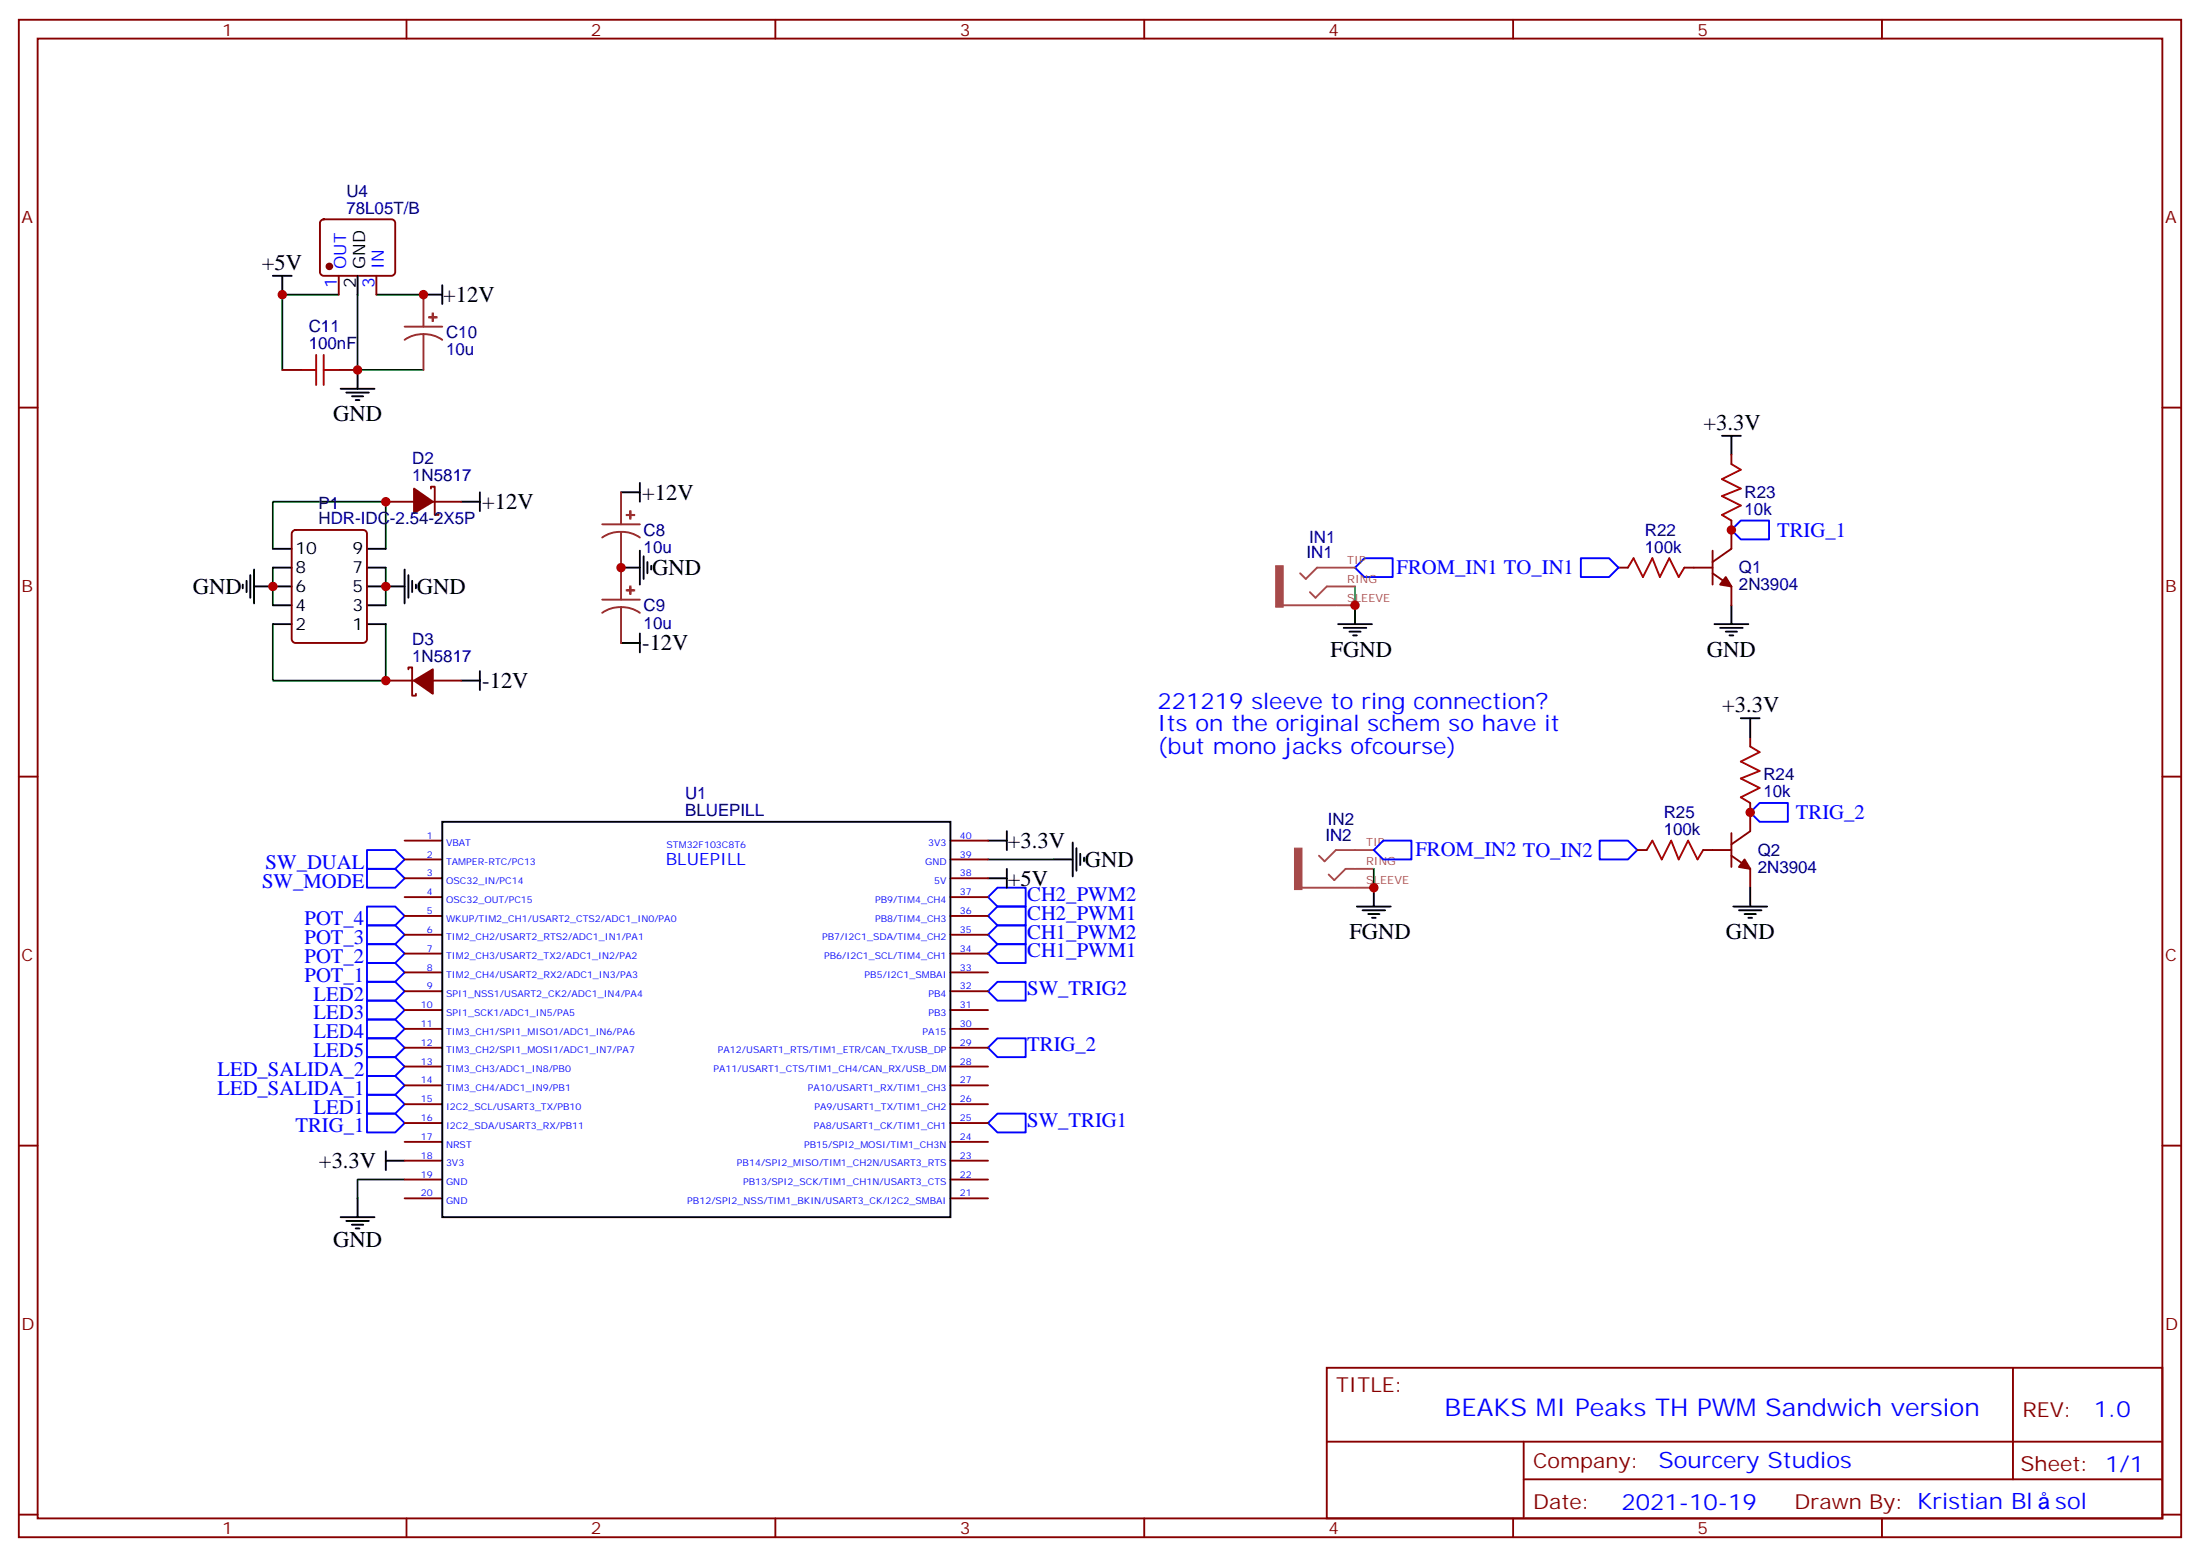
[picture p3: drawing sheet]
<svg xmlns="http://www.w3.org/2000/svg" width="412mm" height="292mm" viewBox="0 0 412 292" stroke-linecap="round" stroke-linejoin="round" font-family="sans-serif">
<g fill="none" stroke="#870000" stroke-width=".35">
<path d="M3.5 3.7h405.4v284.3h-405.4zM7.1 7.2h398.2v277.3h-398.2zM76.2 3.7v3.5M145.3 3.7v3.5M214.5 3.7v3.5M283.6 3.7v3.5M352.8 3.7v3.5M60.2 41.3l.5-.2h12.7a.71 .71 0 0 1 .7 .7v9.2a.76 .76 0 0 1-.7 .7h-12.7a.76 .76 0 0 1-.7-.7v-9.2zM63.5 51.7v3.5M70.6 51.7v3.5M3.5 76.4h3.6M52.9 69.3h3.5"/>
<path d="M63.5 69.3h3.5M405.3 76.4h3.6M54.9 99.5l.5-.2h12.7a.71 .71 0 0 1 .7 .7v19.8a.76 .76 0 0 1-.7 .7h-12.7a.76 .76 0 0 1-.7-.7v-19.8zM72.3 94h5.3M80.8 91.5v-.3h.7v5.3h.7v-.4M81.1 94h5.3M324.6 85.2v1.8M324.6 97.5v5.3l-3.6 2.5M303.4 106.4h1.8M315.7 106.4h5.3M321 107.4l3.6 2.5v3.5M321 103.2v6.3"/>
<path d="M72.3 127.5h5.3M76.6 125.4v-.3h.7v5.3h.7v-.4M81.1 127.5h5.3M328.1 138.1v1.8M3.5 145.5h3.6M75.8 157.5h7.1M178.2 157.5h7M306.9 159.3h1.8M319.3 159.3h5.3M324.6 156.1v6.4M328.1 150.5v5.3l-3.5 2.4M405.3 145.5h3.6"/>
<path d="M75.8 161h7.1M75.8 164.6h7.1M75.8 168.1h7.1M75.8 171.6h7.1M75.8 175.2h7.1M75.8 178.7h7.1M178.2 161h7M178.2 164.6h7M178.2 168.1h7M178.2 171.6h7M178.2 175.2h7M178.2 178.7h7"/>
<path d="M324.6 160.3l3.5 2.5v3.5M75.8 182.2h7.1M75.8 185.7h7.1M75.8 189.3h7.1M75.8 192.8h7.1M75.8 196.3h7.1M75.8 199.8h7.1M178.2 182.2h7M178.2 185.7h7M178.2 189.3h7M178.2 192.8h7M178.2 196.3h7"/>
<path d="M178.2 199.8h7M3.5 214.7h3.6M75.8 203.4h7.1M75.8 206.9h7.1M75.8 210.4h7.1M75.8 214h7.1M75.8 217.5h7.1M178.2 203.4h7M178.2 206.9h7M178.2 210.4h7M178.2 214h7M178.2 217.5h7"/>
<path d="M405.3 214.7h3.6M75.8 221h7.1M75.8 224.5h7.1M178.2 221h7M178.2 224.5h7M248.7 256.3h156.6v28.2h-156.6zM377.3 256.3v20.9M248.7 270.1h156.5M285.6 277.2h119.6M285.6 270.1v14.2M3.5 283.8h3.6M76.2 284.5v3.5"/>
<path d="M145.3 284.5v3.5M214.5 284.5v3.5M283.6 284.5v3.5M352.8 284.5v3.5M405.3 283.8h3.6"/>
</g>
<path d="M240.5 113.4h9.9M250.4 106.4h-3.5l-2.1 2.1-1.1-1.1M250.4 109.9h-1.7l-2.1 2.1-1.1-1.1M250.5 106.4h3.5M250.5 109.9h3.5M250.5 113.4h3.5M253.9 159.3h-3.5l-2.1 2.1-1.1-1.1M254.1 159.3h3.4M244.1 166.3h9.8M253.9 162.8h-1.7l-2.1 2.1-1-1M254.1 162.8h3.4M254.1 166.3h3.4" fill="none" stroke="#a64a4a" stroke-width=".35"/>
<g fill="#a64a4a" stroke="#a64a4a" stroke-width=".19">
<path d="M242.7 158.9h1.4v7.8h-1.4z"/>
<path d="M239.1 106h1.4v7.8h-1.4z"/>
</g>
<g fill="none" stroke="#000" stroke-width=".35">
<path d="M51.2 51.7h3.5M52.9 51.7v3.5M67 51.7v3.5M79.4 55.2h3.5M82.9 53.4v3.6M63.9 72.8h6.3M64.9 73.6h4.2M66 74.3h2.1M66.7 75h.7M67 69.3v3.5M86.4 94h3.6M90 92.3v3.5"/>
<path d="M116.4 92.3h3.5M119.9 90.5v3.5M322.8 81.7h3.5M324.6 81.7v3.5M45.5 109.5v.7M46.2 108.8v2.1M46.9 107.8v4.2M47.6 109.9h7.1M47.6 106.7v6.4M51.2 116.9h3.5M51.2 106.4h3.5M51.2 113.4h3.5"/>
<path d="M51.2 102.8h3.5M68.8 116.9h3.5M68.8 106.4h3.5M68.8 109.9h7M68.8 113.4h3.5M68.8 102.8h3.5M75.8 106.7v6.4M76.6 107.8v4.2M77.3 108.8v2.1M78 109.5v.7M116.4 106.4h3.5M119.9 103.2v6.3"/>
<path d="M119.9 118.7v3.5M120.6 104.2v4.3M121.4 105.3v2.1M122.1 106v.7M250.8 116.9h6.4M251.9 117.7h4.2M252.9 118.4h2.2M253.6 119.1h.8M254 113.4v3.5M321.4 116.9h6.3M322.4 117.7h4.3M323.5 118.4h2.1"/>
<path d="M324.2 119.1h.7M324.6 113.4v3.5M86.4 127.5h3.6M90 125.8v3.5M116.4 120.5h3.5M326.3 134.6h3.5M328.1 134.6v3.5M82.9 154h95.3v74.1h-95.3zM185.2 157.5h3.5M188.7 155.8v3.5M201.1 157.9v6.3M201.8 158.9v4.3"/>
<path d="M202.5 160v2.1M185.2 164.6h3.5M188.7 162.8v3.5M197.6 161h3.5M203.2 160.7v.7M254.4 169.9h6.3M255.4 170.6h4.2M256.5 171.3h2.1M257.2 172h.7M257.5 166.3v3.6M324.9 169.9h6.4M326 170.6h4.2"/>
<path d="M327 171.3h2.1M327.7 172h.7M328.1 166.3v3.6M72.3 217.5h3.5M72.3 215.7v3.6M63.9 228.1h6.3M64.9 228.8h4.2M66 229.5h2.1M66.7 230.2h.7M67 224.5v3.6"/>
</g>
<path d="M63.5 55.2h-10.6v14.1M67 55.2v14.1h12.4M70.6 55.2h8.8M51.2 102.8v-8.8h21.1v8.8M51.2 116.9v10.6h21.1v-10.6M51.2 106.4v7M72.3 106.4v7M254 109.9v3.5M185.2 161h12.4M257.5 162.8v3.5M75.8 221h-8.8v3.5" fill="none" stroke="#008700" stroke-width=".35"/>
<g fill="none" stroke="#00f" stroke-width=".35">
<path d="M324.6 99.3l1.7-1.8h5.3v3.6h-5.3zM254 106.4l1.8-1.8h5.3v3.5h-5.3zM296.3 104.6h5.3l1.8 1.8-1.8 1.7h-5.3zM68.8 159.3h5.3l1.7 1.7-1.7 1.8h-5.3zM257.5 159.3l1.8-1.8h5.3v3.5h-5.3zM299.9 157.5h5.3l1.7 1.8-1.7 1.7h-5.3zM328.1 152.2l1.7-1.7h5.3v3.5h-5.3zM68.8 176.9h5.3l1.7 1.8-1.7 1.7h-5.3zM68.8 173.4h5.3l1.7 1.8-1.7 1.7h-5.3zM68.8 169.9h5.3l1.7 1.7-1.7 1.8h-5.3zM68.8 162.8h5.3l1.7 1.8-1.7 1.7h-5.3zM185.2 178.7l1.8-1.8h5.3v3.5h-5.3z"/>
<path d="M185.2 175.2l1.8-1.8h5.3v3.5h-5.3zM185.2 171.6l1.8-1.7h5.3v3.5h-5.3zM185.2 168.1l1.8-1.8h5.3v3.6h-5.3zM68.8 198.1h5.3l1.7 1.7-1.7 1.8h-5.3zM68.8 194.6h5.3l1.7 1.7-1.7 1.8h-5.3zM68.8 191h5.3l1.7 1.8-1.7 1.8h-5.3zM68.8 187.5h5.3l1.7 1.8-1.7 1.7h-5.3zM68.8 184h5.3l1.7 1.7-1.7 1.8h-5.3zM68.8 180.4h5.3l1.7 1.8-1.7 1.8h-5.3zM185.2 196.3l1.8-1.7h5.3v3.5h-5.3zM185.2 185.7l1.8-1.7h5.3v3.5h-5.3zM68.8 208.7h5.3l1.7 1.7-1.7 1.8h-5.3z"/>
<path d="M68.8 205.1h5.3l1.7 1.8-1.7 1.8h-5.3zM68.8 201.6h5.3l1.7 1.8-1.7 1.7h-5.3zM185.2 210.4l1.8-1.7h5.3v3.5h-5.3z"/>
</g>
<path d="M56.4 69.3h2.9M59.3 66.5v5.6M60.7 66.5v5.6M60.7 69.3h2.8M324.6 87l1.7 1-3.5 1.8 3.5 1.7-3.5 1.5 3.5 1.7-3.5 1.8 1.8 1M305.2 106.4l1-1.8 1.8 3.5 1.7-3.5 1.4 3.5 1.8-3.5 1.8 3.5 1-1.7M328.1 139.9l1.7 1-3.5 1.8 3.5 1.8-3.5 1.4 3.5 1.7-3.5 1.8 1.8 1.1M308.7 159.3l1-1.8 1.8 3.5 1.8-3.5 1.4 3.5 1.7-3.5 1.8 3.5 1.1-1.7" fill="none" stroke="#a10000" stroke-width=".35"/>
<g fill="#870000" stroke="#870000" stroke-width=".35">
<path d="M327 161l1.1 1.8-2.1-.3z"/>
<path d="M323.5 108.1l1.1 1.8-2.2-.4z"/>
<path d="M77.6 127.5l3.5-2.1v4.6z"/>
<path d="M77.6 91.5l3.5 2.5-3.5 2.1z"/>
<circle cx="61.7" cy="49.9" r=".53"/>
</g>
<g fill="none" stroke="#8c2424" stroke-width=".35">
<path d="M79.4 55.2v6M75.8 61.2h7.1M79.4 62.6l-1.9 .3-1.7 .8M79.4 62.6l1.8 .3 1.7 .8M79.4 62.6v6.7M112.9 98.2h7M116.4 99.7l-1.8 .2-1.7 .8M116.4 99.7l1.9 .2 1.6 .8M116.4 92.3v5.9M116.4 99.7v12.7M112.9 112.4h7M116.4 113.8l-1.8 .2-1.7 .8"/>
<path d="M116.4 113.8l1.9 .2 1.6 .8M116.4 113.8v6.7"/>
</g>
<g fill="#8c2424" stroke="#8c2424" stroke-width=".35">
<path d="M80.4 59.4l1.4 .1z"/>
<path d="M81.1 58.7v1.4z"/>
<path d="M117.5 110.6h1.4z"/>
<path d="M118.1 109.9l.1 1.4z"/>
<path d="M117.5 96.5h1.4z"/>
<path d="M118.1 95.8l.1 1.4z"/>
</g>
<g fill="#c00">
<circle cx="328.1" cy="152.2" r=".88"/>
<circle cx="324.6" cy="99.3" r=".88"/>
<circle cx="52.9" cy="55.2" r=".88"/>
<circle cx="67" cy="69.3" r=".88"/>
<circle cx="79.4" cy="55.2" r=".88"/>
<circle cx="116.4" cy="106.4" r=".88"/>
<circle cx="72.3" cy="127.5" r=".88"/>
<circle cx="72.3" cy="94" r=".88"/>
<circle cx="72.3" cy="109.9" r=".88"/>
<circle cx="51.2" cy="109.9" r=".88"/>
<circle cx="257.5" cy="166.3" r=".88"/>
<circle cx="254" cy="113.4" r=".88"/>
</g>
<text font-size="4.6" fill="#00f" x="270.8" y="265.3">BEAKS MI Peaks TH PWM Sandwich version</text>
<g font-size="4.2">
<text x="49.1" y="50.6">+5V</text>
<text x="83.1" y="56.6">+12V</text>
<text x="62.4" y="78.9">GND</text>
<text x="319.3" y="80.5">+3.3V</text>
<text x="90.4" y="95.4">+12V</text>
<text x="120.4" y="93.6">+12V</text>
<text x="122.2" y="107.7">GND</text>
<text x="36.2" y="111.3">GND</text>
<text x="78.1" y="111.3">GND</text>
<text x="120.4" y="121.9">-12V</text>
<text x="249.4" y="123">FGND</text>
<text x="320" y="123">GND</text>
<text x="90.4" y="128.9">-12V</text>
<text x="322.8" y="133.5">+3.3V</text>
<text x="188.9" y="158.9">+3.3V</text>
<text x="188.9" y="166">+5V</text>
<text x="203.4" y="162.5">GND</text>
<text x="252.9" y="175.9">FGND</text>
<text x="323.5" y="175.9">GND</text>
<text x="59.8" y="218.9">+3.3V</text>
<text x="62.4" y="233.7">GND</text>
</g>
<g font-size="4.2" fill="#00f">
<text x="217" y="132.8">221219 sleeve to ring connection?</text>
<text x="217" y="137.1">Its on the original schem so have it</text>
<text x="217" y="141.3">(but mono jacks ofcourse)</text>
<text x="392.5" y="265.6">1.0</text>
<text x="310.9" y="275.1">Sourcery Studios</text>
<text x="304" y="282.9">2021-10-19</text>
<text x="385.3" y="282.8">sol</text>
</g>
<g font-size="3.9" fill="#00f">
<text x="333.1" y="100.5">TRIG_1</text>
<text x="261.8" y="107.5">FROM_IN1 TO_IN1</text>
<text x="336.7" y="153.5">TRIG_2</text>
<text x="265.3" y="160.5">FROM_IN2 TO_IN2</text>
<text x="49.1" y="166.3">SW_MODE</text>
<text x="49.8" y="162.8">SW_DUAL</text>
<text x="57.1" y="173.4">POT_4</text>
<text x="192.6" y="172.3">CH2_PWM1</text>
<text x="192.6" y="168.8">CH2_PWM2</text>
<text x="57.1" y="176.9">POT_3</text>
<text x="192.6" y="179.4">CH1_PWM1</text>
<text x="192.6" y="175.9">CH1_PWM2</text>
<text x="57.1" y="184">POT_1</text>
<text x="57.1" y="180.4">POT_2</text>
<text x="58.8" y="191">LED3</text>
<text x="58.8" y="187.5">LED2</text>
<text x="192.6" y="186.4">SW_TRIG2</text>
<text x="58.8" y="194.6">LED4</text>
<text x="192.6" y="197">TRIG_2</text>
<text x="40.7" y="201.6">LED_SALIDA_2</text>
<text x="58.8" y="198.1">LED5</text>
<text x="40.7" y="205.1">LED_SALIDA_1</text>
<text x="58.8" y="208.7">LED1</text>
<text x="55.4" y="212.2">TRIG_1</text>
<text x="192.6" y="211.1">SW_TRIG1</text>
</g>
<g font-size="3.9" fill="#800">
<text x="250.5" y="260.9">TITLE:</text>
<text x="379.1" y="265.6">REV:</text>
<text x="287.4" y="275.1">Company:</text>
<text x="378.7" y="275.7">Sheet: 1/1</text>
<text x="287.4" y="282.8">Date:</text>
<text x="336.4" y="282.8">Drawn By: Kristian Bl</text>
</g>
<g font-size="3.2" fill="#800">
<text x="41.6" y="6.7">1</text>
<text x="110.8" y="6.7">2</text>
<text x="179.9" y="6.7">3</text>
<text x="249.1" y="6.7">4</text>
<text x="318.2" y="6.7">5</text>
<text x="4.1" y="41.8">A</text>
<text x="405.9" y="41.8">A</text>
<text x="4.1" y="110.9">B</text>
<text x="405.9" y="110.9">B</text>
<text x="4.1" y="180.1">C</text>
<text x="405.9" y="180.1">C</text>
<text x="4.1" y="249.2">D</text>
<text x="405.9" y="249.2">D</text>
<text x="41.6" y="287.5">1</text>
<text x="110.8" y="287.5">2</text>
<text x="179.9" y="287.5">3</text>
<text x="249.1" y="287.5">4</text>
<text x="318.2" y="287.5">5</text>
</g>
<g font-size="3.2" fill="#000080">
<text x="64.9" y="40">78L05T/B</text>
<text x="64.9" y="36.9">U4</text>
<text x="57.9" y="65.4">100nF</text>
<text x="57.9" y="62.2">C11</text>
<text x="83.6" y="63.3">C10</text>
<text x="83.6" y="66.5">10u</text>
<text x="77.3" y="87">D2</text>
<text x="59.7" y="95.3">P1</text>
<text x="77.3" y="90.1">1N5817</text>
<text x="327" y="93.3">R23</text>
<text x="59.7" y="98.2">HDR-IDC-2.54-2X5P</text>
<text x="120.6" y="100.4">C8</text>
<text x="245.4" y="101.7">IN1</text>
<text x="308.3" y="100.4">R22</text>
<text x="327" y="96.5">10k</text>
<text x="120.6" y="103.7">10u</text>
<text x="244.9" y="104.6">IN1</text>
<text x="308.3" y="103.5">100k</text>
<text x="326" y="107.4">Q1</text>
<text x="326" y="110.6">2N3904</text>
<text x="120.6" y="117.8">10u</text>
<text x="120.6" y="114.6">C9</text>
<text x="77.3" y="124">1N5817</text>
<text x="77.3" y="120.8">D3</text>
<text x="128.4" y="149.8">U1</text>
<text x="330.6" y="149.4">10k</text>
<text x="330.6" y="146.2">R24</text>
<text x="128.4" y="152.9">BLUEPILL</text>
<text x="248.9" y="154.6">IN2</text>
<text x="311.9" y="153.3">R25</text>
<text x="248.4" y="157.5">IN2</text>
<text x="311.9" y="156.5">100k</text>
<text x="329.5" y="160.3">Q2</text>
<text x="329.5" y="163.5">2N3904</text>
</g>
<g font-size="3.2" fill="#00f">
<text x="63.1" y="53.9" transform="rotate(-90 63.1 53.9)">1</text>
<text x="64.9" y="50.4" transform="rotate(-90 64.9 50.4)">OUT</text>
<text x="70.2" y="53.9" transform="rotate(-90 70.2 53.9)">3</text>
<text x="72" y="50.4" transform="rotate(-90 72 50.4)">IN</text>
<text x="124.8" y="162.1">BLUEPILL</text>
</g>
<g font-size="3.2">
<text x="66.7" y="53.9" transform="rotate(-90 66.7 53.9)">2</text>
<text x="68.4" y="50.4" transform="rotate(-90 68.4 50.4)">GND</text>
<text x="55.4" y="107.4">8</text>
<text x="55.4" y="103.9">10</text>
<text x="66.1" y="107.4">7</text>
<text x="66.1" y="103.9">9</text>
<text x="55.4" y="110.9">6</text>
<text x="66.1" y="110.9">5</text>
<text x="55.4" y="118">2</text>
<text x="55.4" y="114.5">4</text>
<text x="66.1" y="118">1</text>
<text x="66.1" y="114.5">3</text>
</g>
<g font-size="2.1" fill="#a54b4b">
<text x="252.6" y="105.7">TIP</text>
<text x="252.6" y="112.7">SLEEVE</text>
<text x="252.6" y="109.2">RING</text>
<text x="256.1" y="158.6">TIP</text>
<text x="256.1" y="165.6">SLEEVE</text>
<text x="256.1" y="162.1">RING</text>
</g>
<g font-size="1.8" fill="#00f">
<text x="80" y="157.2">1</text>
<text x="80" y="160.7">2</text>
<text x="83.6" y="158.6">VBAT</text>
<text x="124.9" y="158.9">STM32F103C8T6</text>
<text x="174" y="158.6">3V3</text>
<text x="179.9" y="160.7">39</text>
<text x="179.9" y="157.2">40</text>
<text x="80" y="164.2">3</text>
<text x="80" y="167.7">4</text>
<text x="83.6" y="162.1">TAMPER-RTC/PC13</text>
<text x="83.6" y="165.6">OSC32_IN/PC14</text>
<text x="173.4" y="162.1">GND</text>
<text x="175.1" y="165.6">5V</text>
<text x="179.9" y="167.7">37</text>
<text x="179.9" y="164.2">38</text>
<text x="80" y="171.3">5</text>
<text x="83.6" y="169.2">OSC32_OUT/PC15</text>
<text x="83.6" y="172.7">WKUP/TIM2_CH1/USART2_CTS2/ADC1_IN0/PA0</text>
<text x="164" y="172.7">PB8/TIM4_CH3</text>
<text x="164" y="169.2">PB9/TIM4_CH4</text>
<text x="179.9" y="171.3">36</text>
<text x="80" y="174.8">6</text>
<text x="80" y="178.3">7</text>
<text x="83.6" y="176.2">TIM2_CH2/USART2_RTS2/ADC1_IN1/PA1</text>
<text x="83.6" y="179.7">TIM2_CH3/USART2_TX2/ADC1_IN2/PA2</text>
<text x="154.1" y="176.2">PB7/I2C1_SDA/TIM4_CH2</text>
<text x="154.5" y="179.7">PB6/I2C1_SCL/TIM4_CH1</text>
<text x="179.9" y="178.3">34</text>
<text x="179.9" y="174.8">35</text>
<text x="80" y="181.9">8</text>
<text x="80" y="185.4">9</text>
<text x="83.6" y="183.3">TIM2_CH4/USART2_RX2/ADC1_IN3/PA3</text>
<text x="162.1" y="183.3">PB5/I2C1_SMBAI</text>
<text x="179.9" y="185.4">32</text>
<text x="179.9" y="181.9">33</text>
<text x="78.9" y="188.9">10</text>
<text x="83.6" y="186.8">SPI1_NSS1/USART2_CK2/ADC1_IN4/PA4</text>
<text x="83.6" y="190.3">SPI1_SCK1/ADC1_IN5/PA5</text>
<text x="174.1" y="190.3">PB3</text>
<text x="174.1" y="186.8">PB4</text>
<text x="179.9" y="188.9">31</text>
<text x="78.9" y="192.4">11</text>
<text x="78.9" y="196">12</text>
<text x="83.6" y="193.9">TIM3_CH1/SPI1_MISO1/ADC1_IN6/PA6</text>
<text x="83.6" y="197.4">TIM3_CH2/SPI1_MOSI1/ADC1_IN7/PA7</text>
<text x="134.6" y="197.4">PA12/USART1_RTS/TIM1_ETR/CAN_TX/USB_DP</text>
<text x="172.9" y="193.9">PA15</text>
<text x="179.9" y="196">29</text>
<text x="179.9" y="192.4">30</text>
<text x="78.9" y="199.5">13</text>
<text x="78.9" y="203">14</text>
<text x="83.6" y="200.9">TIM3_CH3/ADC1_IN8/PB0</text>
<text x="133.8" y="200.9">PA11/USART1_CTS/TIM1_CH4/CAN_RX/USB_DM</text>
<text x="179.9" y="203">27</text>
<text x="179.9" y="199.5">28</text>
<text x="78.9" y="206.6">15</text>
<text x="83.6" y="204.4">TIM3_CH4/ADC1_IN9/PB1</text>
<text x="83.6" y="208">I2C2_SCL/USART3_TX/PB10</text>
<text x="151.4" y="204.4">PA10/USART1_RX/TIM1_CH3</text>
<text x="152.7" y="208">PA9/USART1_TX/TIM1_CH2</text>
<text x="179.9" y="206.6">26</text>
<text x="78.9" y="210.1">16</text>
<text x="78.9" y="213.6">17</text>
<text x="83.6" y="211.5">I2C2_SDA/USART3_RX/PB11</text>
<text x="83.6" y="215">NRST</text>
<text x="150.7" y="215">PB15/SPI2_MOSI/TIM1_CH3N</text>
<text x="152.5" y="211.5">PA8/USART1_CK/TIM1_CH1</text>
<text x="179.9" y="213.6">24</text>
<text x="179.9" y="210.1">25</text>
<text x="78.9" y="217.1">18</text>
<text x="78.9" y="220.7">19</text>
<text x="83.6" y="218.5">3V3</text>
<text x="138.1" y="218.5">PB14/SPI2_MISO/TIM1_CH2N/USART3_RTS</text>
<text x="179.9" y="220.7">22</text>
<text x="179.9" y="217.1">23</text>
<text x="78.9" y="224.2">20</text>
<text x="83.6" y="222.1">GND</text>
<text x="83.6" y="225.6">GND</text>
<text x="128.8" y="225.6">PB12/SPI2_NSS/TIM1_BKIN/USART3_CK/I2C2_SMBAI</text>
<text x="139.3" y="222.1">PB13/SPI2_SCK/TIM1_CH1N/USART3_CTS</text>
<text x="179.9" y="224.2">21</text>
</g>
</svg>
